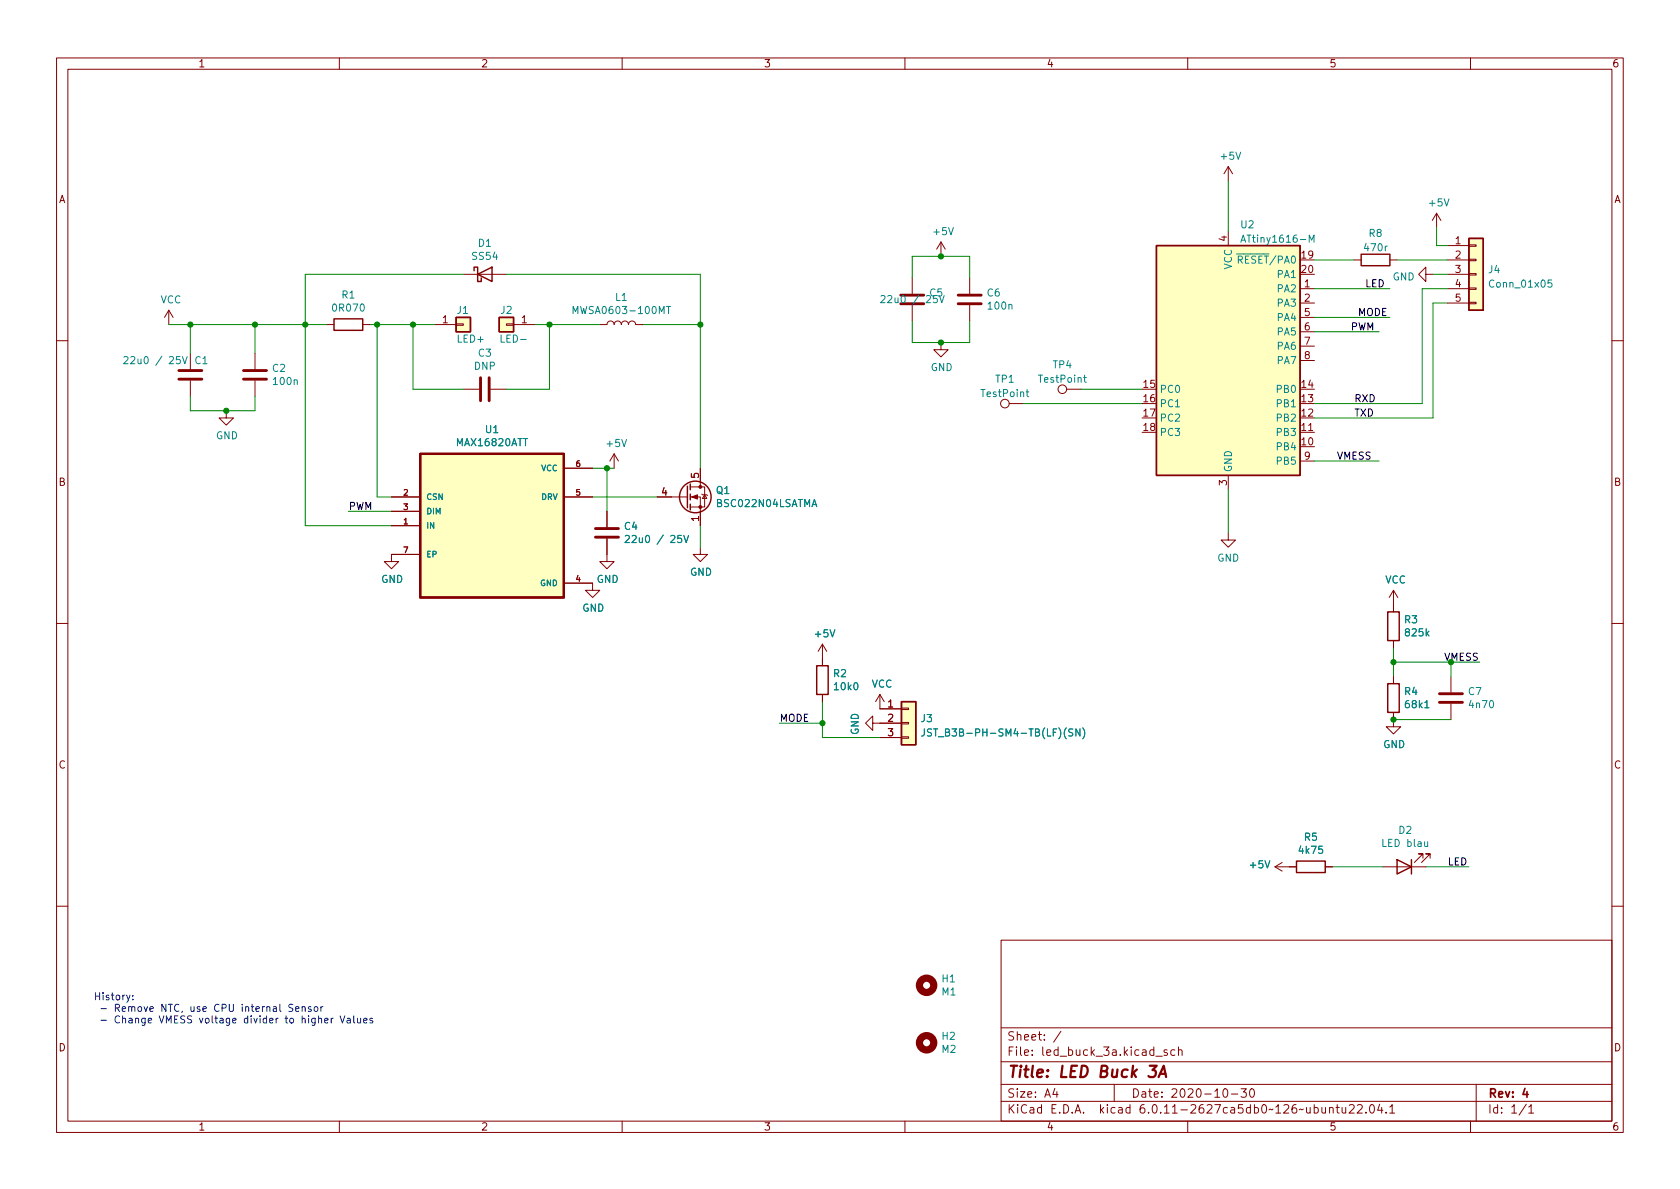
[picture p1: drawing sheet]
<svg xmlns="http://www.w3.org/2000/svg" width="297mm" height="210mm" viewBox="0 0 297 210" stroke-linecap="round" stroke-linejoin="round" font-family="sans-serif">
<g fill="none" stroke="#840000" stroke-width=".18">
<path d="M10 10.2h277v190.1h-277zM12 12.2h273v186.1h-273zM60 10.2v2M110 10.2v2M160 10.2v2M210 10.2v2M260 10.2v2M217.2 29.5v2.5M217.2 29.5l-.8 1.2M217.2 29.5l.7 1.2M254 37.7l-.8 1.3M254 37.7v2.6"/>
<path d="M254 37.7l.8 1.3M29.8 54.9l-.7 1.2M29.8 54.9v2.5M29.8 54.9l.8 1.2M57.8 57.4h1.3M64.1 57.4h1.3M76.8 57.4h3.8M80.6 57.3h1.3v.2h-1.3zM81.9 48.5h7.6M89.5 57.3h1.3v.2h-1.3zM90.8 57.4h3.8M106 57.4h1.3a.64 .64 0 0 1 .6-.6 .64 .64 0 0 1 .7 .6 .64 .64 0 0 1 .6-.6 .64 .64 0 0 1 .7 .6 .64 .64 0 0 1 .6-.6 .64 .64 0 0 1 .6 .6 .64 .64 0 0 1 .7-.6 .64 .64 0 0 1 .6 .6h1.3"/>
<path d="M161.3 49.1v2.8M161.3 54v2.8M166.4 42.8l-.8 1.3M166.4 42.8v2.5M166.4 42.8l.7 1.3M171.4 49.1v2.8M171.4 54v2.8M217.2 40.9v2.5M229.9 48.5h2.5M229.9 46h2.5M229.9 51h2.5M229.9 53.6h2.5"/>
<path d="M229.9 56.1h2.5M229.9 58.7h2.5M239.4 46h1.3M245.7 46h1.3M252.1 48.5v-1.3l-1.3 1.3 1.3 1.3v-1.3h1.3M255.9 48.5h3.8M255.9 46h3.8M255.9 43.4h3.8M255.9 51h3.8M255.9 53.6h3.8M259.7 53.5h1.3v.2h-1.3zM259.7 50.9h1.3v.3h-1.3z"/>
<path d="M259.7 48.4h1.3v.2h-1.3zM259.7 45.8h1.3v.3h-1.3zM259.7 43.3h1.3v.3h-1.3zM10 60.2h2M33.7 62.5v2.8M33.7 67.3v2.8M40 72.6v1.3h1.3l-1.3 1.3-1.3-1.3h1.3M45.1 62.5v2.8M45.1 67.3v2.8M81.9 68.8h2.8M86.7 68.8h2.8M166.4 60.6v1.2h1.2l-1.2 1.3-1.3-1.3h1.3"/>
<path d="M178.4 71.4h2.6M188.6 68.8h2.5M201.9 68.8h2.6M201.9 76.4h2.6M201.9 73.9h2.6M201.9 71.4h2.6M229.9 68.8h2.5M229.9 79h2.5M229.9 76.4h2.5M229.9 73.9h2.5M229.9 71.4h2.5M229.9 61.2h2.5"/>
<path d="M229.9 63.7h2.5M231.4 76.1h.7M285 60.2h2M69.2 93h5.1M69.2 87.9h5.1M69.2 90.4h5.1M74.3 98h-5.1v1.3h1.3l-1.3 1.3-1.3-1.3h1.3M99.7 87.9h5.1M99.7 82.8h5.1M107.3 95.2v4.1h1.3l-1.3 1.3-1.3-1.3h1.3M107.3 90.4v2.8M108.6 80.3l-.8 1.2"/>
<path d="M108.6 80.3v2.5M108.6 80.3l.7 1.2M116.2 87.9h5.3M122 87.9h1.8v5.1M122 86.1h2.6v3.6h-2.6M123.8 96.8v1.2h1.3l-1.3 1.3-1.2-1.3h1.2M123.8 82.8v3.3M124.1 87.4l.1 .1h.8l.1 .1M124.6 87.5l.4 .6h-.8zM217.2 94.2v1.3h1.2l-1.2 1.3-1.3-1.3h1.3M217.2 84.1v2.5M229.9 81.5h2.5"/>
<path d="M10 110.2h2M99.7 103.1h5.1v1.3h1.2l-1.2 1.3-1.3-1.3h1.3M145.4 113.9l-.7 1.3M145.4 113.9v3.8M145.4 113.9l.8 1.3M246.4 104.4v3.8M246.4 113.3v1.2M246.4 119.6v1.3M246.4 104.4l-.8 1.3M246.4 104.4l.7 1.3M256.5 119.6v2.8M285 110.2h2"/>
<path d="M145.4 122.8v1.3M154.3 127.9v-1.3l-1.3 1.3 1.3 1.3v-1.3h5.1M155.6 122.8l-.8 1.3M155.6 122.8v2.5h3.8M155.6 122.8l.7 1.3M155.6 130.4h3.8M159.4 130.3h1.3v.3h-1.3zM159.4 127.8h1.3v.2h-1.3zM159.4 125.2h1.3v.3h-1.3zM246.4 126v2.5h1.2l-1.2 1.3-1.3-1.3h1.3M256.5 124.5v2.7M225.4 153.3h3.8"/>
<path d="M225.4 153.3l1.3 .7M226.7 152.5l-1.3 .8M234.3 153.3h1.3M244.5 153.3h7.6M251.6 151.8v-.8h-.8h.8l-1.5 1.5M252.9 151.8v-.8h-.8h.8l-1.6 1.5M10 160.2h2M177 166.3h108v32h-108zM285 160.2h2M60 198.3v2M110 198.3v2M160 198.3v2"/>
<path d="M177 194.8h108M177 191.8h108M177 187.8h108M177 181.8h108M182.5 186.5v.1M182.5 185.7v.1M184.6 183.8v.1M184.6 183v.1M187.6 182.4l-1.3 1.9M197 191.8v3M207.7 185.7l-.4-.1-.3 .3v.4l.1 .3h.6M208.4 185.8l.2-.2 .3 .1 .1 .9"/>
<path d="M208.4 185.1v1.5M210 198.3v2M217.7 193.5h1.2M219.4 192.5h1l-.5 .6 .4 .1v.7l-.2 .1h-.5l-.2-.1M221.1 192.7l.2-.2a.81 .81 0 0 1 .6 .7 .81 .81 0 0 1-.3 .8h-.2a.81 .81 0 0 1-.3-1.3zM238.6 195.5l.5-.2 .3 .2v.3l-.9 1h.9M240 195.5l.6-.2 .2 .2 .1 .3-1 1h1M241.5 196.7v.1M242.4 195.4l.1-.1a.81 .81 0 0 1 .6 .7 .81 .81 0 0 1-.3 .8h-.2a.81 .81 0 0 1-.5-.6 .81 .81 0 0 1 .3-.8zM243.9 195.3l-.3 1h.9M244.3 195.8v1M245.1 196.7v.1"/>
<path d="M245.7 195.8l.4-.5v1.5M245.7 196.8h.9M260 198.3v2M261 191.8v6.5M270.3 195.8l.4-.5v1.5M270.3 196.8h.9"/>
<circle cx="177.7" cy="71.4" r=".76"/>
<circle cx="187.8" cy="68.8" r=".76"/>
</g>
<g fill="#ffffc2" stroke="#ffffc2" stroke-width=".18">
<path d="M88.3 56.1h2.5v2.6h-2.5z"/>
<path d="M80.6 56.1h2.6v2.6h-2.6z"/>
<path d="M74.3 80.3h25.4v25.4h-25.4z"/>
<path d="M259.7 42.2h2.6v12.7h-2.6z"/>
<path d="M204.5 43.4h25.4v40.7h-25.4z"/>
<path d="M159.4 124.1h2.5v7.6h-2.5z"/>
</g>
<g fill="none" stroke="#840000" stroke-width=".25">
<path d="M59.1 56.4h5v2h-5zM80.6 56.1h2.6v2.6h-2.6zM83.8 47.9v-.7h.7v2.6h.6v-.7M84.5 48.5l2.5-1.3v2.6zM88.3 56.1h2.5v2.6h-2.5zM204.5 43.4h25.4v40.7h-25.4zM240.7 45h5v2h-5zM259.7 42.2h2.6v12.7h-2.6zM121.5 86v3.8M122 85.6v1M122 87.4v1M122 89.1v1.1"/>
<path d="M144.4 117.7h2v5.1h-2zM245.4 108.2h2v5.1h-2zM159.4 124.1h2.5v7.6h-2.5zM245.4 120.9h2v5.1h-2zM229.2 152.3h5.1v2h-5.1zM247 152l2.6 1.3-2.6 1.3zM249.6 152v2.6"/>
<circle cx="122.9" cy="87.9" r="2.79"/>
</g>
<g fill="none" stroke="#008484" stroke-width=".18">
<path d="M218.5 26.9l.4 1.3 .5-1.3M255.3 35.2l.5 1.2 .4-1.2M63.8 53.9l.2-.1a.68 .68 0 0 1 .4 .6 .68 .68 0 0 1-.4 .6l-.2-.1-.1-.4zM116.6 55.5v-1.3l.4 .9 .4-.9v1.3M117.8 54.2h.8M118.2 54.2v1.3M159.4 52.4l.2-.1a.68 .68 0 0 1 .5 .6 .68 .68 0 0 1-.5 .6l-.2-.1-.1-.4zM167.7 40.2l.4 1.3 .5-1.3M178.4 53.9l.2-.1 .3 .1v.8M218.6 44.9h5.8M229.9 42.4h1M231.5 42.8v-1.2l.4 .9 .4-.9v1.2"/>
<path d="M245.3 43.5l-.4 .3M274.3 49.5h-.6v.6l.2-.1 .4 .1 .1 .1-.1 .5-.1 .1-.5-.1M25.6 63.2l.2-.1a.68 .68 0 0 1 .4 .6 .68 .68 0 0 1-.4 .6l-.2-.1-.1-.4zM52 67.3l.2-.1h.3l.1 .8M92 60h1M92.6 77.6h.7M109.9 77.7l.5 1.3 .4-1.3M181.4 69.3h.5M181.6 68.9v1.1l.3 .1M191.6 66.8h.5M191.8 66.3v1.1l.3 .2M114.2 94.8l.2-.1a.68 .68 0 0 1 .5 .6 .68 .68 0 0 1-.5 .6l-.2-.1-.1-.3z"/>
<path d="M143.6 89.6l.4-1.3 .4 1.3M143.7 89.2h.6M146.8 111.4l.4 1.2 .4-1.2M252.3 112l.4 .5M252.7 111.6l-.5 .5M151.1 120.8l.2-.1a.68 .68 0 0 1 .4 .6 .68 .68 0 0 1-.4 .7l-.2-.1-.1-.4zM188.5 128.7a1.46 1.46 0 0 0 0 1.9M189.7 129l-.5-.1-.2 .2 .1 .3 .5 .3v.3l-.2 .2-.4-.1M190.9 128.9v1.3l-.7-1.3v1.3M191.4 128.7a1.46 1.46 0 0 1 0 1.9M251.9 124.2l.4-.3v1.3M251.9 125.2h.8"/>
<path d="M263.5 124l.2-.1a.68 .68 0 0 1 .4 .6 .68 .68 0 0 1-.4 .7l-.2-.2-.2-.3zM223.7 152.2l.4 1.3 .4-1.3M233.8 149.6h-.6l-.1 .6 .2-.1 .4 .1 .2 .2-.1 .4-.2 .1-.5-.1"/>
</g>
<g fill="none" stroke="#840000" stroke-width="1.3">
<circle cx="163.8" cy="174.2" r="1.27"/>
<circle cx="163.8" cy="184.4" r="1.27"/>
</g>
<g fill="none" stroke="#840000" stroke-width=".51">
<path d="M159.3 53.7h4M159.3 52.2h4M169.4 53.7h4.1M169.4 52.2h4.1M31.6 67.1h4.1M31.6 65.5h4.1M43.1 67.1h4M43.1 65.5h4M85 66.8v4.1M86.5 66.8v4.1M105.3 95h4M105.3 93.5h4"/>
<path d="M254.5 124.2h4.1M254.5 122.7h4.1"/>
</g>
<path d="M74.3 80.3h25.4v25.4h-25.4z" fill="none" stroke="#840000" stroke-width=".41"/>
<g fill="#840000" stroke="#840000" stroke-width=".18">
<path d="M122.3 87.9l1-.4v.8z"/>
<circle cx="123.8" cy="89.7" r=".25"/>
<circle cx="123.8" cy="86.1" r=".25"/>
</g>
<path d="M17.9 178.4h.9M23 176l-.4 1.1-.2 .1M23.5 176.7v.1M23.5 176v.1M42.8 177.6v.1M42.8 178v.9M51.8 177.6h-.5l-.2 .2 .1 .3 .5 .3v.3l-.2 .2-.4-.1M53.4 179.6v1.3M60.1 179.6l.5 1.3 .4-1.3M17.9 180.4h.9M50.4 180.1h.5M53.4 180.2l.2-.1h.3l.1 .8" fill="none" stroke="#0000c2" stroke-width=".18"/>
<g fill="none" stroke="#008400" stroke-width=".18">
<path d="M217.2 32v8.9M29.8 57.4h28M33.7 57.4v5.1M45.1 57.4v5.1M65.4 57.4h11.4M66.7 57.4v30.5h2.5M73 57.4v11.4h8.9M81.9 48.5h-27.9v44.5h15.2M89.5 48.5h34.3v34.3M94.6 57.4h11.4M97.2 57.4v11.4h-7.7M113.7 57.4h10.1"/>
<path d="M161.3 49.1v-3.8h10.1v3.8M161.3 56.8v3.8h10.1v-3.8M232.4 46h7M232.4 56.1h13.3M232.4 58.7h11.4M232.4 51h13.3M247 46h8.9M253.4 48.5h2.5M254 40.3v3.1h1.9M255.9 53.6h-2.5v20.3h-21M255.9 51h-4.4v20.4h-19.1M33.7 70.1v2.5h11.4v-2.5"/>
<path d="M181 71.4h20.9M191.1 68.8h10.8M61.6 90.4h7.6M104.8 87.9h11.4M104.8 82.8h3.8M107.3 82.8v7.6M123.8 93v3.8M217.2 86.6v7.6M232.4 81.5h11.4M246.4 117.1h15.2M246.4 114.5v5.1M256.5 117.1v2.5"/>
<path d="M137.8 127.9h7.6M145.4 124.1v6.3h10.2M246.4 127.2h10.1M235.6 153.3h8.9M252.1 153.3h7.6"/>
</g>
<g fill="#008400" stroke="#008400" stroke-width=".18">
<circle cx="166.4" cy="60.6" r=".46"/>
<circle cx="246.4" cy="117.1" r=".46"/>
<circle cx="145.4" cy="127.9" r=".46"/>
<circle cx="107.3" cy="82.8" r=".46"/>
<circle cx="123.8" cy="57.4" r=".46"/>
<circle cx="166.4" cy="45.3" r=".46"/>
<circle cx="54" cy="57.4" r=".46"/>
<circle cx="66.7" cy="57.4" r=".46"/>
<circle cx="45.1" cy="57.4" r=".46"/>
<circle cx="33.7" cy="57.4" r=".46"/>
<circle cx="40" cy="72.6" r=".46"/>
<circle cx="73" cy="57.4" r=".46"/>
<circle cx="97.2" cy="57.4" r=".46"/>
<circle cx="246.4" cy="127.2" r=".46"/>
<circle cx="256.5" cy="117.1" r=".46"/>
</g>
<g font-size="2.8" fill="#840000">
<text x="178" y="191.2">Title:</text>
<text x="187.3" y="191.2">LED Buck 3A</text>
</g>
<g font-size="2.1" fill="#840000">
<text x="178" y="184.5">Sheet:</text>
<text x="178" y="187.2">File:</text>
<text x="184.4" y="187.2">led_buck_3a.kicad_sch</text>
<text x="178" y="197.4">KiCad</text>
<text x="178" y="194.6">Size:</text>
<text x="184.7" y="194.6">A4</text>
<text x="185.7" y="197.4">E.D.A.</text>
<text x="194.6" y="197.4">kicad</text>
<text x="200" y="194.6">Date:</text>
<text x="201.8" y="197.4">6.0.11-2627ca5db0~126~ubuntu22.04.1</text>
<text x="207" y="194.6">2020-10-30</text>
<text x="263" y="194.6">Rev:</text>
<text x="263" y="197.4">Id:</text>
<text x="267.1" y="197.4">1/1</text>
<text x="269.1" y="194.6">4</text>
</g>
<g font-size="1.8" fill="#840000">
<text x="35" y="12.3">1</text>
<text x="85" y="12.3">2</text>
<text x="135" y="12.3">3</text>
<text x="185" y="12.3">4</text>
<text x="235" y="12.3">5</text>
<text x="285" y="12.3">6</text>
<text x="10.4" y="36.3">A</text>
<text x="285.4" y="36.3">A</text>
<text x="216.9" y="42.8" transform="rotate(-90 216.9 42.8)">4</text>
<text x="229.9" y="45.7">19</text>
<text x="257.1" y="43.2">1</text>
<text x="257.1" y="45.7">2</text>
<text x="229.9" y="48.3">20</text>
<text x="230.5" y="50.8">1</text>
<text x="230.5" y="53.3">2</text>
<text x="257.1" y="48.3">3</text>
<text x="257.1" y="50.8">4</text>
<text x="257.1" y="53.3">5</text>
<text x="78.1" y="57.1">1</text>
<text x="92" y="57.1">1</text>
<text x="230.5" y="55.9">5</text>
<text x="230.5" y="58.4">6</text>
<text x="230.5" y="61">7</text>
<text x="230.5" y="63.5">8</text>
<text x="201.9" y="68.6">15</text>
<text x="201.9" y="71.1">16</text>
<text x="229.9" y="71.1">13</text>
<text x="229.9" y="68.6">14</text>
<text x="201.9" y="73.7">17</text>
<text x="201.9" y="76.2">18</text>
<text x="229.9" y="76.2">11</text>
<text x="229.9" y="73.7">12</text>
<text x="229.9" y="78.7">10</text>
<text x="230.5" y="81.3">9</text>
<text x="10.3" y="86.3">B</text>
<text x="116.8" y="87.6">4</text>
<text x="123.6" y="84.7" transform="rotate(-90 123.6 84.7)">5</text>
<text x="216.9" y="86" transform="rotate(-90 216.9 86)">3</text>
<text x="285.3" y="86.3">B</text>
<text x="123.6" y="92.4" transform="rotate(-90 123.6 92.4)">1</text>
<text x="156.8" y="125.1">1</text>
<text x="156.8" y="127.6">2</text>
<text x="156.8" y="130.2">3</text>
<text x="10.3" y="136.3">C</text>
<text x="285.3" y="136.3">C</text>
<text x="10.3" y="186.3">D</text>
<text x="285.3" y="186.3">D</text>
<text x="35" y="200.3">1</text>
<text x="85" y="200.3">2</text>
<text x="135" y="200.3">3</text>
<text x="185" y="200.3">4</text>
<text x="235" y="200.3">5</text>
<text x="285" y="200.3">6</text>
</g>
<g font-size="1.8" fill="#008484">
<text x="215.5" y="28.6">+5V</text>
<text x="164.7" y="42">+5V</text>
<text x="219.2" y="40.8">U2</text>
<text x="252.4" y="36.9">+5V</text>
<text x="83.2" y="46.3">SS54</text>
<text x="84.4" y="44">D1</text>
<text x="218.2" y="47.7" transform="rotate(-90 218.2 47.7)">VCC</text>
<text x="218.6" y="47">~{RESET}/PA0</text>
<text x="219.2" y="43.3">ATtiny1616-M</text>
<text x="240.9" y="44.8">470r</text>
<text x="241.9" y="42.3">R8</text>
<text x="60.3" y="53.2">R1</text>
<text x="108.7" y="53.6">L1</text>
<text x="155.4" y="54">22u0</text>
<text x="161.3" y="54">/</text>
<text x="163.8" y="54">25V</text>
<text x="164.2" y="52.8">C5</text>
<text x="174.4" y="52.8">C6</text>
<text x="225.6" y="52.1">PA2</text>
<text x="225.6" y="49.5">PA1</text>
<text x="246.2" y="50">GND</text>
<text x="263" y="48.7">J4</text>
<text x="263" y="51.2">Conn_01x05</text>
<text x="28.3" y="54">VCC</text>
<text x="58.5" y="55.5">0R070</text>
<text x="80.6" y="55.9">J1</text>
<text x="88.4" y="55.9">J2</text>
<text x="100.9" y="55.9">MWSA0603-100MT</text>
<text x="174.4" y="55.1">100n</text>
<text x="225.6" y="54.6">PA3</text>
<text x="225.6" y="57.2">PA4</text>
<text x="225.6" y="59.7">PA5</text>
<text x="21.6" y="64.8">22u0</text>
<text x="27.5" y="64.8">/</text>
<text x="29.9" y="64.8">25V</text>
<text x="34.3" y="64.8">C1</text>
<text x="80.6" y="61">LED+</text>
<text x="83.7" y="65.8">DNP</text>
<text x="84.4" y="63.4">C3</text>
<text x="88.2" y="61">LED-</text>
<text x="164.5" y="66">GND</text>
<text x="186" y="65.5">TP4</text>
<text x="225.6" y="62.2">PA6</text>
<text x="225.6" y="64.8">PA7</text>
<text x="48" y="66.1">C2</text>
<text x="48" y="68.5">100n</text>
<text x="173.2" y="70.6">TestPoint</text>
<text x="175.9" y="68.1">TP1</text>
<text x="183.4" y="68.1">TestPoint</text>
<text x="205" y="69.9">PC0</text>
<text x="225.5" y="69.9">PB0</text>
<text x="85.6" y="77">U1</text>
<text x="205" y="72.4">PC1</text>
<text x="205" y="74.9">PC2</text>
<text x="205" y="77.5">PC3</text>
<text x="225.5" y="77.5">PB3</text>
<text x="225.5" y="74.9">PB2</text>
<text x="225.5" y="72.4">PB1</text>
<text x="38.1" y="78.1">GND</text>
<text x="80.5" y="79.3">MAX16820ATT</text>
<text x="107" y="79.4">+5V</text>
<text x="218.2" y="83.6" transform="rotate(-90 218.2 83.6)">GND</text>
<text x="225.5" y="80">PB4</text>
<text x="225.5" y="82.6">PB5</text>
<text x="126.5" y="87.7">Q1</text>
<text x="110.2" y="94.1">C4</text>
<text x="126.5" y="90">BSC022N04LSATMA</text>
<text x="110.2" y="96.4">22u0</text>
<text x="116.1" y="96.4">/</text>
<text x="118.6" y="96.4">25V</text>
<text x="215.2" y="99.7">GND</text>
<text x="67.3" y="103.5">GND</text>
<text x="105.4" y="103.5">GND</text>
<text x="121.9" y="102.2">GND</text>
<text x="244.9" y="103.6">VCC</text>
<text x="102.9" y="108.5">GND</text>
<text x="143.8" y="113.1">+5V</text>
<text x="248.2" y="110.6">R3</text>
<text x="248.2" y="112.9">825k</text>
<text x="147.2" y="120.1">R2</text>
<text x="147.2" y="122.4">10k0</text>
<text x="154.1" y="122">VCC</text>
<text x="248.2" y="123.3">R4</text>
<text x="248.2" y="125.6">68k1</text>
<text x="259.5" y="123.3">C7</text>
<text x="259.5" y="125.6">4n70</text>
<text x="152.2" y="130" transform="rotate(-90 152.2 130)">GND</text>
<text x="162.7" y="128.1">J3</text>
<text x="162.7" y="130.6">JST_B3B-PH-SM4-TB(LF)(SN)</text>
<text x="244.5" y="132.7">GND</text>
<text x="230.5" y="149">R5</text>
<text x="247.1" y="147.8">D2</text>
<text x="220.7" y="153.9">+5V</text>
<text x="229.4" y="151.4">4k75</text>
<text x="244.1" y="150.1">LED blau</text>
<text x="166.4" y="174.1">H1</text>
<text x="166.4" y="176.4">M1</text>
<text x="166.4" y="184.3">H2</text>
<text x="166.4" y="186.6">M2</text>
</g>
<g font-size="1.8">
<text x="241.3" y="50.8">LED</text>
<text x="238.8" y="58.4">PWM</text>
<text x="240" y="55.9">MODE</text>
<text x="239.4" y="71.1">RXD</text>
<text x="239.4" y="73.6">TXD</text>
<text x="236.3" y="81.3">VMESS</text>
<text x="61.6" y="90.2">PWM</text>
<text x="255.3" y="116.8">VMESS</text>
<text x="137.8" y="127.6">MODE</text>
<text x="255.9" y="153">LED</text>
</g>
<g font-size="1.8" fill="#0000c2">
<text x="16.5" y="176.9">History:</text>
<text x="20.3" y="178.9">Remove</text>
<text x="28.7" y="178.9">NTC, use</text>
<text x="38.4" y="178.9">CPU</text>
<text x="43.4" y="178.9">internal</text>
<text x="51.8" y="178.9">Sensor</text>
<text x="20.3" y="181">Change</text>
<text x="28.4" y="181">VMESS voltage</text>
<text x="43.6" y="181">divider</text>
<text x="51.1" y="181">to</text>
<text x="54.1" y="181">higher</text>
<text x="61.2" y="181">Values</text>
</g>
<g font-size="1.4" fill="#008484">
<text x="95.6" y="83.6">VCC</text>
<text x="75.3" y="88.7">CSN</text>
<text x="95.6" y="88.7">DRV</text>
<text x="75.3" y="93.8">IN</text>
<text x="75.3" y="91.2">DIM</text>
<text x="75.3" y="98.9">EP</text>
<text x="95.4" y="103.9">GND</text>
</g>
<g font-size="1.4" fill="#840000">
<text x="101.7" y="82.5">6</text>
<text x="71.2" y="87.6">2</text>
<text x="101.7" y="87.6">5</text>
<text x="71.2" y="92.7">1</text>
<text x="71.2" y="90.2">3</text>
<text x="71.2" y="97.8">7</text>
<text x="101.7" y="102.9">4</text>
</g>
</svg>
